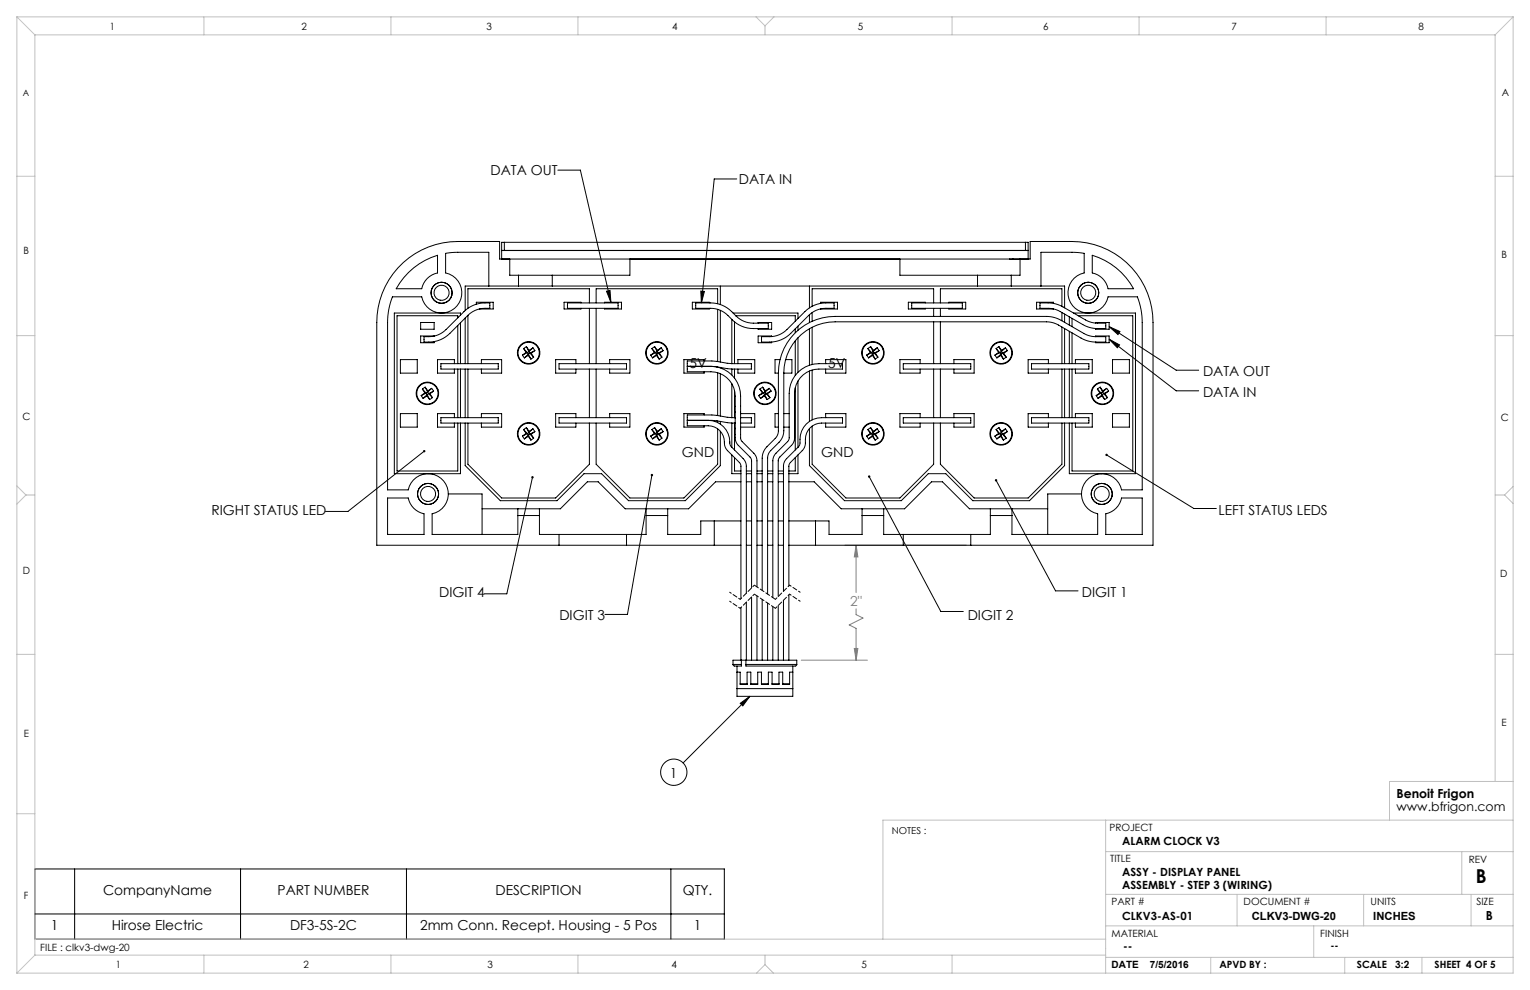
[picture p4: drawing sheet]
<svg xmlns="http://www.w3.org/2000/svg" width="432mm" height="279mm" viewBox="0 0 432 279" stroke-linecap="round" stroke-linejoin="round" font-family="sans-serif">
<g fill="none" stroke="#000" stroke-width=".28">
<path d="M157.4 48h6.4l8.6 37.3M207.9 50.5h-6.3l-3.7 35M171.2 82.2l1-.2 .2 3.3zM197.8 82.2l1 .1-.9 3.2zM313 95.7l3 1.6-.7 .8zM313 92.2l3.1 1.4-.6 .8zM313 95.7l18.9 14.6h6.4M313 92.2l18.9 12.3h6.4M119.7 127.3l-21.5 17h-6.4M150.3 134.7l-7.3 32.9h-6.3M184 134.1l-6.9 39.3h-6.4M245.3 134.5l20.2 38.1h6.4"/>
<path d="M281.1 135.5l16.8 31.3h6.4M312.3 128.4l24.6 15.1h6.4M208.9 198.5l2.7-2-2 2.7zM211.6 196.5l-18.8 18.8M9.8 245.2h194.6v19.9h-194.6zM9.8 257.9h194.6M21.1 245.2v19.9M67.9 245.2v19.9M114.7 245.2v19.9M189.3 245.2v19.9"/>
<circle cx="190.2" cy="217.9" r="3.7"/>
</g>
<path d="M238.4 153.9h34.3M241.6 153.9l.5 3.3h-1zM241.6 153.9v13.3M241.6 171.8v1.7l1.9 .9-3.8 2 1.9 .9v9M226.1 186.3h18.7M241.1 183h1l-.5 3.3z" fill="none" stroke="#808080" stroke-width=".28"/>
<path d="M208.9 171.7l-3-2M208.9 169.1l-3-2M225.8 169.7l-3-2M225.8 167.1l-3-2" fill="none" stroke="#000" stroke-width=".28" stroke-dasharray="1.3 .6" stroke-dashoffset=".8"/>
<path d="M212.9 167.7l-4 4M212.9 165.1l-4 4M222.8 167.7l-4 4M222.8 165.1l-4 4" fill="none" stroke="#000" stroke-width=".28" stroke-dasharray="1.3 .6" stroke-dashoffset=".7"/>
<path d="M218.8 171.7l-5.9-4M218.8 169.1l-5.9-4" fill="none" stroke="#000" stroke-width=".28" stroke-dasharray="1.3 .6" stroke-dashoffset="-.1"/>
<g fill="none" stroke="#c0c0c0" stroke-width=".28">
<path d="M4.8 4.8l5 5M4.8 4.8h422.2M4.8 4.8v269.8M9.8 9.8h412.2M9.8 9.8v259.8M57.5 4.8v5M110.3 4.8v5M163.1 4.8v5M213.4 4.8l2.5 2.5M215.9 7.3v2.5M218.4 4.8l-2.5 2.5M268.7 4.8v5"/>
<path d="M321.5 4.8v5M374.3 4.8v5M422 9.8v210.7M427 4.8l-5 5M427 4.8v269.8h-422.2M4.8 49.7h5M422 49.7h5M4.8 94.7h5M422 94.7h5M4.8 137.1l2.5 2.6M7.3 139.7l-2.5 2.6M7.3 139.7h2.5"/>
<path d="M422 139.7h2.6M424.6 139.7l2.4 2.4M427 137.3l-2.4 2.4M4.8 184.7h5M422 184.7h5M4.8 229.7h5M312 231.5v43.1M427 231.5h-177.8v33.6M427 220.5h-34.8v11M312 240.3h115M312 252.4h115M349.1 252.4v8.9"/>
<path d="M384.9 252.4v8.9M412.6 240.3v12.1M415.2 252.4v8.9M9.8 265.1h302.2M9.8 269.6l-5 5M9.8 269.6h302.2M57.5 269.6v5M110.3 269.6v5M163.1 269.6v5M215.9 272.2l-2.4 2.4M215.9 272.2l2.4 2.4M215.9 269.6v2.6"/>
<path d="M268.7 269.6v5M312 270.2h115M312 261.3h115M341.7 270.2v4.4M370.8 261.3v8.9M379.5 270.2v4.4M401.3 270.2v4.4"/>
</g>
<path d="M313 95.7l3 1.6-.7 .8zM313 92.2l3.1 1.4-.6 .8zM312.1 128.1l.2 .3-.3-.2a.34 .34 0 0 0 .3 .5 .34 .34 0 0 0 .3-.4 .34 .34 0 0 0-.5-.2zM280.9 135.3a.34 .34 0 0 0 .1 .6 .34 .34 0 0 0 .4-.4 .34 .34 0 0 0-.5-.3l.2 .3zM245.1 134.2a.34 .34 0 0 0 .1 .6 .34 .34 0 0 0 .4-.3 .34 .34 0 0 0-.5-.3l.2 .3zM183.7 133.8a.34 .34 0 0 0 .1 .6 .34 .34 0 0 0 .5-.2 .34 .34 0 0 0-.3-.5v.4v-.4zM150 134.5a.34 .34 0 0 0 .1 .5 .34 .34 0 0 0 .5-.2 .34 .34 0 0 0-.3-.4v.3v-.3zM119.5 127.1a.34 .34 0 0 0 0 .5 .34 .34 0 0 0 .5 0 .34 .34 0 0 0 0-.5l-.3 .2 .3-.2zM197.8 82.2l1 .1-.9 3.2zM171.2 82.2l1-.2 .2 3.3zM208.9 198.5l2.7-2-2 2.7z" fill="#000"/>
<path d="M241.1 183h1l-.5 3.3zM241.6 153.9l.5 3.3h-1z" fill="#808080"/>
<g fill="none" stroke="#000" stroke-width=".28">
<path d="M115.3 76.9a19.8 19.8 0 0 1 8.2-4.9v5a5.7 5.7 0 0 0-4.5 4.5h-7.2l1-1.6zM142.3 68.4v2.3h-.7h148.6h-.8v-2.3M142.3 68.4h-.7v4.7M142.3 68.4h147.1M143.9 73.1v4.6h33.9v-4.6M146.3 77.7v3M155.9 77.7v3M175.9 70.7h.1M198.7 70.7h.1M200.6 70.7h.1M231.1 70.7h.1M233 70.7h.1"/>
<path d="M254 73.1v4.6h33.9v-4.6M255.9 70.7h.1M275.9 77.7v3M284.9 73.1h1M285.4 77.7v3M285.9 73.1h2M285.9 73.1h.1M289.4 68.4h.8v4.7M308.3 72a19.8 19.8 0 0 1 11.6 9.5h-7.2a5.7 5.7 0 0 0-4.4-4.5zM118.7 91h3.8v1.9h-3.8zM119.7 95a7.5 7.5 0 0 0 6.2-2l5-5.1a8.6 8.6 0 0 1 7.3-2.4v1.5a7.5 7.5 0 0 0-6.2 2l-5 5.1a8.6 8.6 0 0 1-7.3 2.4zM122.5 94.8v.1"/>
<path d="M122.5 94.8h-3.8v1.9h3.8v-.3M129.2 89.7v-.6h-17.2v43.8h17.2v-13.5M129.2 91.9v10.7M130 88.9v-.6h-18.7v45.4h18.7v-14.3M130 91.1v11.5M131.3 89.8v12.8M132.1 89v13.6M134.4 85.9v-.6h4.8v1.9h-3.9M138 80.7v-9.5h-9.2l-3 .3v5.5a5.7 5.7 0 0 1 2.9 9.7 5.7 5.7 0 0 1-9.7-2.9h-8.2a19.8 19.8 0 0 0-1.4 7.2v47.3h5.8a5.7 5.7 0 0 1 9.7-2.9 5.7 5.7 0 0 1-2.9 9.6v5.8h24.1v-7.2M147.8 98.4l.7 1.1M147.8 98.4l1 1.1M148.5 99.5l-1.1 .7"/>
<path d="M148.5 99.5h.3M148.6 97.8l.7 1.1M148.6 97.8l-.8 .6M148.6 97.8l.7 1.4M148.8 99.5l-1.4 .7M148.8 99.5l.3 .4M149.1 99.9v.4M149.1 99.9l.7 1.4M149.1 99.9l-1.1 1.1M149.3 99.2l-.5 .3M149.3 99.2l.3 .5M149.3 98.9v.3"/>
<path d="M149.6 99.7l1 1.1M149.6 99.7h.3M149.6 99.7l-.5 .2M149.9 99.7l.7 1.1M150.4 98.2l.5 .8M150.4 98.2l-1.1 .7M150.4 98.2l-1.1 1M150.9 99l-1 .7M150.9 99l-1.3 .7M160.1 85.5h14.3v1.5h-14.3zM164 85.5v-.2h-4.8v1.9h4.8v-.2M166.3 85.5v-4h-34.2v5.5"/>
<path d="M166.3 87v15.6M168.2 85.5v-4h34.3v4.2M168.2 87v15.6M170.6 85.5v-.2h4.8v1.9h-4.8v-.2M184 98.4l.7 1.1M184 98.4l1 1.1M184.7 99.5l-1.1 .7M184.7 99.5h.3M184.8 97.8l.7 1.1M184.8 97.8l-.8 .6M184.8 97.8l.7 1.4M185 99.5l-1.4 .7"/>
<path d="M185 99.5l.3 .4M185.3 99.9l-1.1 1.1M185.3 99.9v.4M185.3 99.9l.7 1.4M185.5 99.2l-.5 .3M185.5 99.2l.2 .5M185.5 98.9v.3M185.7 99.7l1.1 1.1M185.7 99.7h.4M185.7 99.7l-.4 .2M186.1 99.7l.7 1.1M186.6 98.2l-1.1 .7"/>
<path d="M186.6 98.2l.5 .8M186.6 98.2l-1.1 1M187.1 99l-1 .7M187.1 99l-1.4 .7M196.3 85.5h4.3a9.1 9.1 0 0 1 7.1 3.7 6.9 6.9 0 0 0 4.9 2h4.2v1.5h-4.2a9.1 9.1 0 0 1-7.2-3.7 6.9 6.9 0 0 0-4.8-2h-4.3zM200.2 85.5v-.2h-4.8v1.9h4.8v-.2M202.5 87.3v14.7M203.3 80.7v5.2M203.3 87.6v14.6M206.5 90.1v12.5M206.9 88.3h18.3v1.6M207.3 90.8v11.8"/>
<path d="M207.7 89.1h16.7v1.6M214 91.2v-.2h3.8v1.9h-3.8v-.2M214.9 95h2.3a6.9 6.9 0 0 0 4.9-2l5-5.1a8.4 8.4 0 0 1 6-2.4h2.3v1.5h-2.3a6.9 6.9 0 0 0-4.9 2l-5 5.1a8.4 8.4 0 0 1-6 2.4h-2.3zM217.8 95v-.2h-3.8v1.9h3.8v-.2M224.4 92.8v1.1M224.4 96.2v9.7M225.2 92v1.2M225.2 95.3v9.8M228.4 80.7v6.2M228.4 88.8v2.2M228.4 92.8v10.3M229.2 88.2v2.5"/>
<path d="M229.2 92.4v10.5M231.6 85.6v-.3h4.7v1.9h-4.7M231.6 87.2h.1M244.9 98.4l.7 1.1M244.9 98.4l1.1 1.1M245.6 99.5l-1 .7M245.6 99.5h.4M245.7 97.8l.8 1.1M245.7 97.8l-.8 .6M245.7 97.8l.7 1.4M246 99.5l-1.4 .7M246 99.5l.3 .4"/>
<path d="M246.3 99.9l-.1 .4M246.3 99.9l-1.2 1.1M246.3 99.9l.7 1.4M246.4 99.2l-.4 .3M246.4 99.2l.3 .5M246.5 98.9l-.1 .3M246.7 99.7l1.1 1.1M246.7 99.7h.4M246.7 99.7l-.4 .2M247.1 99.7l.7 1.1M247.6 98.2l-1.1 .7M247.6 98.2l.5 .8"/>
<path d="M247.6 98.2l-1.2 1M248.1 99l-1 .7M248.1 99l-1.4 .7M257.3 85.5h14.3v1.5h-14.3zM261.1 85.5v-.2h-4.7v1.9h4.7v-.2M263.5 85.5v-4h-34.3v4.9M263.5 87v2.3M263.5 90.8v11.8M265.4 85.5v-4h34.3v5M265.4 87v2.3M265.4 90.8v11.8M267.8 85.5v-.2h4.7v1.9h-4.7v-.2"/>
<path d="M281.1 98.4l.7 1.1M281.1 98.4l1.1 1.1M281.8 99.5l-1 .7M281.8 99.5h.4M281.9 97.8l.8 1.1M281.9 97.8l-.8 .6M281.9 97.8l.7 1.4M282.2 99.5l-1.4 .7M282.2 99.5l.3 .4M282.5 99.9l-1.2 1.1M282.5 99.9l-.1 .4M282.5 99.9l.7 1.4"/>
<path d="M282.6 99.2l-.4 .3M282.6 99.2l.3 .5M282.7 98.9l-.1 .3M282.9 99.7h.4M282.9 99.7l1.1 1.1M282.9 99.7l-.4 .2M283.3 99.7l.7 1.1M283.8 98.2l.5 .8M283.8 98.2l-1.1 .7M283.8 98.2l-1.2 1M284.3 99l-1 .7M284.3 99l-1.4 .7"/>
<path d="M293.5 85.5h2.3a8.4 8.4 0 0 1 4.2 1.1l6.3 3.7a6.9 6.9 0 0 0 3.5 .9h2.3v1.5h-2.3a8.4 8.4 0 0 1-4.2-1.1l-6.4-3.7a6.9 6.9 0 0 0-3.4-.9h-2.3zM293.8 80.7v-9.5h9.2l3 .3v5.5a5.7 5.7 0 0 0-2.9 9.7 5.7 5.7 0 0 0 9.6-2.9h8.3a19.8 19.8 0 0 1 1.4 7.2v47.3h-5.9a5.7 5.7 0 0 0-9.6-2.9 5.7 5.7 0 0 0 2.9 9.6v5.8h-24.2v-7.2M297.3 85.6v-.3h-4.8v1.9h4.8M297.3 87.2h.1M299.7 88.2v2.3M299.7 92.3v10.3M300.5 86.9v-6.2h-169.2v6.9M300.5 88.6v2.4M300.5 92.7v9.9M301.8 89.4v2.3M301.8 93.5v9.1M302.5 89.9v2.3"/>
<path d="M302.5 93.9v8.7M303 88.3h17.5v45.4h-18.7v-14.3M304.3 89.1h15.4v43.8h-17.2v-13.5M309.2 95v-.2h3.8v1.9h-3.8v-.2M309.2 91.2v-.2h3.8v1.9h-3.8v-.2M113 101.5h4.8v3.8h-4.8zM113 116.7h4.8v3.8h-4.8zM118.9 111.7l.5 .7M119.2 109.8l.7 1.1M119.2 109.8l1.1 1.2M119.9 110.9l-1 .8M119.9 110.9l.4 .1"/>
<path d="M120 109.3l.7 1M120 109.3l-.8 .5M120 109.3l.7 1.4M120.3 111l-1.4 .7M120.3 111l.3 .4M120.5 111.7l-1.1 .7M120.5 111.7l.8 1.1M120.6 111.4l-.1 .3M120.6 111.4l.7 1.4M120.6 111.4l-1.2 1M120.7 110.7l-.4 .3M120.7 110.7l.3 .4"/>
<path d="M120.7 110.3v.4M121 111.1l1 1.1M121 111.1h.3M121 111.1l-.4 .3M121.3 111.1l.7 1.1M121.8 109.6l-1.1 .7M121.8 109.6l.6 .8M121.8 109.6l-1.1 1.1M122 112.2l-.7 .6M122.4 110.4l-1.1 .7M122.4 110.4l-1.4 .7M124.4 102.6h16.2v1.6h-16.2z"/>
<path d="M124.4 117.9h16.2v1.5h-16.2zM128.2 102.6v-1.1h-4.7v3.8h4.7v-1.1M128.2 117.9v-1.2h-4.7v3.8h4.7v-1.1M129.2 104.2v13.7M130 104.2v13.7M131.3 119.4v12l9.9 9.9h16l7.6-7.6h5l7.6 7.6h16l9.9-9.9v-9.7M131.3 104.2v13.7M132.1 119.4v11.6l9.5 9.5h15.2l9.5-9.5v-11.6M132.1 104.2v13.7M135.9 102.6v-1.1h5.7v3.8h-5.7v-1.1M135.9 117.9v-1.2h5.7v3.8h-5.7v-1.1M147.4 100.2l.6 .8"/>
<path d="M149.1 100.3l.7 1M149.1 100.3l-1.1 .7M150.6 100.8l-.8 .5M157.8 102.6h19v1.6h-19zM157.8 117.9h19v1.5h-19zM162.5 102.6v-1.1h-5.7v3.8h5.7v-1.1M162.5 117.9v-1.2h-5.7v3.8h5.7v-1.1M166.3 104.2v13.7M168.2 119.4v11.6l9.6 9.5h15.2l9.5-9.5v-10M168.2 104.2v13.7M172.1 102.6v-1.1h5.7v3.8h-5.7v-1.1M172.1 117.9v-1.2h5.7v3.8h-5.7v-1.1"/>
<path d="M183.6 100.2l.6 .8M185.3 100.3l-1.1 .7M185.3 100.3l.7 1M186.8 100.8l-.8 .5M194 103.4v1.5h6.6a6.9 6.9 0 0 1 6.9 6.9v10.8a3.6 3.6 0 0 0 .7 2.9l3.6 3.6 .3 .8v36M194 118.6v1.6h5.9a4.8 4.8 0 0 1 4.6 5.4l.6 1.4 3.7 3.6 .3 .8v37.5M194 101.9a47.3 47.3 0 0 1 12.6 .7h5.5v1.5a38.8 38.8 0 0 1-11.2-.7h-6.9zM194 118.6a47.2 47.2 0 0 1 12.6 .8h.9M198.7 101.9v-.4h-5.7v3.8h5.7v-.4M198.7 117.1v-.4h-5.7v3.8h5.7v-.3M199.9 118.6a6.5 6.5 0 0 1 6.2 7l3.6 3.8a3.1 3.1 0 0 1 .9 2.2v35.8M200.6 103.4a8.4 8.4 0 0 1 8.4 8.4v12.1l.5 .7 3.2 3.3a3 3 0 0 1 .9 2.2v35.5"/>
<path d="M202.5 103.6h.1M202.5 105.2v12.1M202.5 118.8v.5M203.3 103.7v.1M203.3 105.5v11.9M203.3 118.9v.8M206.5 104.2v1.6M206.5 108.3v9.6M206.5 119.4v6.8M207.3 104.2v2.5M207.3 110.2v7.7M207.3 119.4v7.6"/>
<path d="M207.5 117.9h-.9a47.2 47.2 0 0 0-12.6-.8v1.5M208.3 102.6v-1.1h4.7v3.8h-4.7v-1.1M209 117.9h3.1v1.5h-3.1M209 116.7h4v3.8h-4M214.1 111.7l.6 .7M214.5 109.8l.7 1.1M214.5 109.8l1 1.2M215.2 110.9l-1.1 .8M215.2 110.9l.3 .1M215.2 109.3l.8 1M215.2 109.3l-.7 .5M215.2 109.3l.7 1.4"/>
<path d="M215.5 111l-1.4 .7M215.5 111l.3 .4M215.7 111.7l-1 .7M215.7 111.7l.8 1.1M215.8 111.4l-1.1 1M215.8 111.4l-.1 .3M215.8 111.4l.7 1.4M215.9 110.7l-.4 .3M215.9 110.7l.3 .4M216 110.3l-.1 .4M216.2 111.1h.4M216.2 111.1l1.1 1.1"/>
<path d="M216.2 111.1l-.4 .3M216.6 111.1l.7 1.1M217.1 109.6l-1.1 .7M217.1 109.6l.5 .8M217.1 109.6l-1.2 1.1M217.3 112.2l-.8 .6M217.6 110.4l-1 .7M217.6 110.4l-1.4 .7M219.7 105.3a16 16 0 0 1 16-16h59.6a8.4 8.4 0 0 1 4.2 1.1l6.4 3.7a6.9 6.9 0 0 0 3.4 .9h2.8v1.5h-2.8a8.4 8.4 0 0 1-4.2-1.1l-6.4-3.7a6.9 6.9 0 0 0-3.4-.9h-59.6a14.5 14.5 0 0 0-14.5 14.5M219.7 105.3v16.3a3 3 0 0 1-.9 2.1l-2.4 2.4a4.6 4.6 0 0 0-1.3 3.2v37.3M219.7 116.7h-1v3.8h1M220.1 101.5h-1.4v3.8h1"/>
<path d="M221.2 105.3v16.3a4.6 4.6 0 0 1-1.3 3.2l-2.4 2.4a3 3 0 0 0-.9 2.1v38.4M221.2 116.7h1.5M221.7 101.5h1.8v3.8h-2.3M224.4 109.4v17.6M225.2 107.5v18.7M228.4 104.7v14.2M229.2 104.4v14.1M233 102.6v-1.1h5.7v3.8h-5.7v-1.1M233 117.9v-1.2h5.7v3.8h-5.7v-1.1M244.6 100.2l.5 .8M246.2 100.3l-1.1 .7M246.2 100.3l.8 1"/>
<path d="M247.8 100.8l-.8 .5M254.9 102.6h19.1v1.6h-19.1zM254.9 117.9h19.1v1.5h-19.1zM259.7 102.6v-1.1h-5.7v3.8h5.7v-1.1M259.7 117.9v-1.2h-5.7v3.8h5.7v-1.1M263.5 119.4v11.6l-9.5 9.5h-15.3l-9.5-9.5v-10.7M263.5 104.2v13.7M265.4 119.4v11.6l9.5 9.5h15.3l9.5-9.5v-11.6M265.4 104.2v13.7M269.2 102.6v-1.1h5.7v3.8h-5.7v-1.1M269.2 117.9v-1.2h5.7v3.8h-5.7v-1.1M280.8 100.2l.5 .8"/>
<path d="M282.4 100.3l-1.1 .7M282.4 100.3l.8 1M284 100.8l-.8 .5M291.1 102.6h16.2v1.6h-16.2zM291.1 117.9h16.2v1.5h-16.2zM295.9 102.6v-1.1h-5.7v3.8h5.7v-1.1M295.9 117.9v-1.2h-5.7v3.8h5.7v-1.1M299.7 104.2v13.7M300.5 119.4v12l-10 9.9h-16l-7.6-7.6h-4.9l-7.6 7.6h-16l-10-9.9v-10.5M300.5 104.2v13.7M301.8 104.2v13.7M302.5 104.2v13.7"/>
<path d="M303.5 102.6v-1.1h4.8v3.8h-4.8v-1.1M303.5 117.9v-1.2h4.8v3.8h-4.8v-1.1M309.4 111.7l.5 .7M309.7 109.8l.7 1.1M309.7 109.8l1.1 1.2M310.4 110.9l-1 .8M310.4 110.9l.4 .1M310.5 109.3l.7 1M310.5 109.3l-.8 .5M310.5 109.3l.7 1.4M310.8 111l-1.4 .7M310.8 111l.3 .4"/>
<path d="M311 111.7l-1.1 .7M311 111.7l.8 1.1M311.1 111.4l-1.2 1M311.1 111.4l-.1 .3M311.1 111.4l.7 1.4M311.2 110.7l-.4 .3M311.2 110.7l.3 .4M311.2 110.3v.4M311.5 111.1h.3M311.5 111.1l1 1.1M311.5 111.1l-.4 .3M311.8 111.1l.7 1.1"/>
<path d="M312.3 109.6l-1.1 .7M312.3 109.6l.6 .8M312.3 109.6l-1.1 1.1M312.5 112.2l-.7 .6M312.9 110.4l-1.1 .7M312.9 110.4l-1.4 .7M314 101.5h4.7v3.8h-4.7zM314 116.7h4.7v3.8h-4.7zM126.5 139.4h9.6v11.4M147.4 123.1l.6 .8M147.8 121.2l.7 1.1M147.8 121.2l1 1.2"/>
<path d="M148.5 122.3l-1.1 .8M148.5 122.3l.3 .1M148.6 120.7l.7 1M148.6 120.7l-.8 .5M148.6 120.7l.7 1.4M148.8 122.4l-1.4 .7M148.8 122.4l.3 .4M149.1 123.2l-1.1 .7M149.1 123.2l.7 1M149.1 122.8l-1.1 1.1M149.1 122.8v.4M149.1 122.8l.7 1.4"/>
<path d="M149.3 122.1l-.5 .3M149.3 122.1l.3 .4M149.3 121.7v.4M149.6 122.5l.3 .1M149.6 122.5l1 1.2M149.6 122.5l-.5 .3M149.9 122.6l.7 1.1M150.4 121l.5 .8M150.4 121l-1.1 .7M150.4 121l-1.1 1.1M150.6 123.7l-.8 .5M150.9 121.8l-1 .8"/>
<path d="M150.9 121.8l-1.3 .7M183.6 123.1l.6 .8M184 121.2l.7 1.1M184 121.2l1 1.2M184.7 122.3l-1.1 .8M184.7 122.3l.3 .1M184.8 120.7l.7 1M184.8 120.7l-.8 .5M184.8 120.7l.7 1.4M185 122.4l-1.4 .7M185 122.4l.3 .4M185.3 123.2l-1.1 .7"/>
<path d="M185.3 123.2l.7 1M185.3 122.8v.4M185.3 122.8l.7 1.4M185.3 122.8l-1.1 1.1M185.5 122.1l-.5 .3M185.5 122.1l.2 .4M185.5 121.7v.4M185.7 122.5l.4 .1M185.7 122.5l1.1 1.2M185.7 122.5l-.4 .3M186.1 122.6l.7 1.1M186.6 121l.5 .8"/>
<path d="M186.6 121l-1.1 .7M186.6 121l-1.1 1.1M186.8 123.7l-.8 .5M187.1 121.8l-1 .8M187.1 121.8l-1.4 .7M206.5 128.4v5.3h2.6M207.3 129.1v3.8h1.8M209.1 136h-7.1l-7.7 7.6h-17.9l-7.6-7.6h-3l-7.7 7.6h-22M210.6 132.9h1.5M210.6 136h1.5M210.6 133.7h1.5M213.6 132.9h1.5"/>
<path d="M213.6 136h1.5M213.6 133.7h1.5M216.6 132.9h1.5M216.6 136h1.5M216.6 133.7h1.5M219.6 132.9h1.5M219.6 136h1.5M219.6 133.7h1.5M221.2 120.5h1.5M222.6 136h7.2l7.6 7.6h17.9l7.6-7.6h3.1l7.6 7.6h22.1M224.4 129.1v3.8h-1.8M225.2 128.4v5.3h-2.6"/>
<path d="M244.6 123.1l.5 .8M244.9 121.2l.7 1.1M244.9 121.2l1.1 1.2M245.6 122.3l-1 .8M245.6 122.3l.4 .1M245.7 120.7l.8 1M245.7 120.7l-.8 .5M245.7 120.7l.7 1.4M246 122.4l-1.4 .7M246 122.4l.3 .4M246.2 123.2l-1.1 .7M246.2 123.2l.8 1"/>
<path d="M246.3 122.8l-.1 .4M246.3 122.8l.7 1.4M246.3 122.8l-1.2 1.1M246.4 122.1l-.4 .3M246.4 122.1l.3 .4M246.5 121.7l-.1 .4M246.7 122.5l.4 .1M246.7 122.5l1.1 1.2M246.7 122.5l-.4 .3M247.1 122.6l.7 1.1M247.6 121l.5 .8M247.6 121l-1.1 .7"/>
<path d="M247.6 121l-1.2 1.1M247.8 123.7l-.8 .5M248.1 121.8l-1 .8M248.1 121.8l-1.4 .7M280.8 123.1l.5 .8M281.1 121.2l.7 1.1M281.1 121.2l1.1 1.2M281.8 122.3l-1 .8M281.8 122.3l.4 .1M281.9 120.7l.8 1M281.9 120.7l-.8 .5M281.9 120.7l.7 1.4"/>
<path d="M282.2 122.4l-1.4 .7M282.2 122.4l.3 .4M282.4 123.2l-1.1 .7M282.4 123.2l.8 1M282.5 122.8l-.1 .4M282.5 122.8l.7 1.4M282.5 122.8l-1.2 1.1M282.6 122.1l-.4 .3M282.6 122.1l.3 .4M282.7 121.7l-.1 .4M282.9 122.5l.4 .1M282.9 122.5l1.1 1.2"/>
<path d="M282.9 122.5l-.4 .3M283.3 122.6l.7 1.1M283.8 121l-1.1 .7M283.8 121l.5 .8M283.8 121l-1.2 1.1M284 123.7l-.8 .5M284.3 121.8l-1 .8M284.3 121.8l-1.4 .7M305.2 139.4h-9.5v11.4M109.4 140.5h5.8a5.7 5.7 0 0 0 4.5 4.5v5.8h-10.3zM146.1 145.5h6.1M152.2 143.6v7.2h30.1v-7.2"/>
<path d="M157.8 150.8v3.1M176.8 150.8v3.1M182.3 145.5h6.1M188.4 143.6v7.2h9.4v-3.8h11.3M201.6 147v6.9M209.1 153.9h-102.8v-62.9a22.9 22.9 0 0 1 22.9-22.8h11.8v4.9h149.7v-4.9h11.8a22.9 22.9 0 0 1 22.9 22.8v62.9h-102.8M210.6 153.9h1.5M210.6 147h1.5M213.6 153.9h1.5M213.6 147h1.5M216.6 153.9h1.5M216.6 147h1.5"/>
<path d="M219.6 153.9h1.5M219.6 147h1.5M230.2 147v6.9M243.3 143.6v7.2h-9.3v-3.8h-11.4M243.3 145.5h6.1M249.4 143.6v7.2h30.1v-7.2M254.9 150.8v3.1M274 150.8v3.1M279.5 145.5h6.1M316.5 140.5h5.9v10.3h-10.3v-5.8a5.7 5.7 0 0 0 4.4-4.5zM209.1 171.5v14.8M210.6 170v16.3"/>
<path d="M212.1 168.5v17.8M213.6 168.2v18.1M215.1 169.2v17.1M216.6 170.2v16.1M218.1 171.2v15.1M219.6 168.3v-38.4l.4-.8 3.4-3.4a3 3 0 0 0 .9-2.1v-12.6a6.9 6.9 0 0 1 6.8-6.8h6.7v-1.6h-6.7a8.4 8.4 0 0 0-8.4 8.4v12.9l-.4 .7-3.3 3.3a3 3 0 0 0-.9 2.2v38.6M219.6 170.9v15.4M221.1 169.4v16.9M222.6 165.3v-33.9l.4-.8 3.4-3.4a3 3 0 0 0 .9-2.2 4.7 4.7 0 0 1 4.6-5.6h5.9v-1.5h-5.9a6.5 6.5 0 0 0-6.2 7.6l-.4 .6-3.3 3.3a3.1 3.1 0 0 0-.9 2.2v35.3M222.6 167.9v18.4M206.9 187.5l.4 .5h1.9v-.5M206.9 187.5h2.3"/>
<path d="M206.9 187.5v-1.2h18v1.2M208 189.7h.9v3.4h1.9v-3.4h1.1v3.4h1.9v-3.4h1.1v3.4h1.9v-3.4h1.1v3.4h1.9v-3.4h1.1v3.4h1.9v-3.4h.9M208 188v8.5h15.7v-8.5M208 194.3h15.7M208.9 193h1.9M209.2 186.3v1.2M210.5 187.5v.5h13.9l.5-.5M210.5 187.5h14.4M210.5 186.3v1.2M211.9 193h1.9M214.9 193h1.9M217.9 193h1.9"/>
<path d="M220.9 193h1.9"/>
<circle cx="124.6" cy="82.6" r="2.97"/>
<circle cx="124.6" cy="82.6" r="2.98"/>
<circle cx="124.6" cy="82.6" r="2.13"/>
<circle cx="149.2" cy="99.6" r="3.2"/>
<circle cx="149.2" cy="99.6" r="3"/>
<circle cx="185.4" cy="99.6" r="3.2"/>
<circle cx="185.4" cy="99.6" r="3"/>
<circle cx="246.4" cy="99.6" r="3.2"/>
<circle cx="246.4" cy="99.6" r="3"/>
<circle cx="282.5" cy="99.6" r="3.2"/>
<circle cx="282.5" cy="99.6" r="3"/>
<circle cx="307.1" cy="82.6" r="2.97"/>
<circle cx="307.1" cy="82.6" r="2.98"/>
<circle cx="307.1" cy="82.6" r="2.13"/>
<circle cx="120.6" cy="111" r="3.2"/>
<circle cx="120.6" cy="111" r="3"/>
<circle cx="215.9" cy="111" r="3.2"/>
<circle cx="215.9" cy="111" r="3"/>
<circle cx="311.1" cy="111" r="3.2"/>
<circle cx="311.1" cy="111" r="3"/>
<circle cx="120.8" cy="139.4" r="2.97"/>
<circle cx="120.8" cy="139.4" r="2.98"/>
<circle cx="120.8" cy="139.4" r="2.13"/>
<circle cx="149.2" cy="122.4" r="3.2"/>
<circle cx="149.2" cy="122.4" r="3"/>
<circle cx="185.4" cy="122.4" r="3.2"/>
<circle cx="185.4" cy="122.4" r="3"/>
<circle cx="246.4" cy="122.4" r="3.2"/>
<circle cx="246.4" cy="122.4" r="3"/>
<circle cx="282.5" cy="122.4" r="3.2"/>
<circle cx="282.5" cy="122.4" r="3"/>
<circle cx="310.9" cy="139.4" r="2.97"/>
<circle cx="310.9" cy="139.4" r="2.98"/>
<circle cx="310.9" cy="139.4" r="2.13"/>
</g>
<text font-size="5.4" x="416.5" y="249.1">B</text>
<g font-size="3.9">
<text x="138.4" y="49.4">DATA OUT</text>
<text x="208.5" y="52">DATA IN</text>
<text x="194.6" y="103.8">5V</text>
<text x="233.8" y="103.8">5V</text>
<text x="339.5" y="106.1">DATA OUT</text>
<text x="339.5" y="111.9">DATA IN</text>
<text x="192.5" y="129">GND</text>
<text x="231.8" y="129">GND</text>
<text x="59.7" y="145.3">RIGHT STATUS LED</text>
<text x="343.9" y="145.3">LEFT STATUS LEDS</text>
<text x="123.9" y="168.5">DIGIT 4</text>
<text x="305.3" y="168.5">DIGIT 1</text>
<text x="157.9" y="175">DIGIT 3</text>
<text x="273.1" y="175">DIGIT 2</text>
<text x="189.1" y="219.6">1</text>
<text x="29.1" y="252.7">CompanyName</text>
<text x="78.3" y="252.7">PART NUMBER</text>
<text x="139.8" y="252.7">DESCRIPTION</text>
<text x="192.7" y="252.7">QTY.</text>
<text x="14.4" y="262.6">1</text>
<text x="31.5" y="262.6">Hirose Electric</text>
<text x="81.9" y="262.6">DF3-5S-2C</text>
<text x="118.6" y="262.6">2mm Conn. Recept. Housing - 5 Pos</text>
<text x="195.8" y="262.6">1</text>
</g>
<text font-size="3.9" fill="#808080" x="239.9" y="171">2&quot;</text>
<g font-size="3.5">
<text x="394.1" y="225.3">Benoit Frigon</text>
<text x="394.1" y="228.8">www.bfrigon.com</text>
<text x="419.3" y="259.7">B</text>
</g>
<g font-size="3.2">
<text x="316.7" y="238.4">ALARM CLOCK V3</text>
<text x="316.7" y="247.3">ASSY - DISPLAY PANEL</text>
<text x="316.7" y="250.8">ASSEMBLY - STEP 3 (WIRING)</text>
<text x="316.7" y="259.7">CLKV3-AS-01</text>
<text x="353.3" y="259.7">CLKV3-DWG-20</text>
<text x="387.6" y="259.7">INCHES</text>
<text x="317" y="268.2">--</text>
</g>
<g font-size="2.8">
<text x="31" y="8.5">1</text>
<text x="85.1" y="8.5">2</text>
<text x="137.3" y="8.5">3</text>
<text x="189.7" y="8.5">4</text>
<text x="242.1" y="8.5">5</text>
<text x="294.4" y="8.5">6</text>
<text x="347.6" y="8.5">7</text>
<text x="400.3" y="8.5">8</text>
<text x="423.8" y="27.2">A</text>
<text x="6.7" y="71.8">B</text>
<text x="423.8" y="72.8">B</text>
<text x="6.4" y="118.6">C</text>
<text x="423.5" y="118.9">C</text>
<text x="6.5" y="162.1">D</text>
<text x="423.4" y="163">D</text>
<text x="6.7" y="207.9">E</text>
<text x="423.7" y="204.9">E</text>
<text x="313.1" y="234.6">PROJECT</text>
<text x="313.3" y="243.2">TITLE</text>
<text x="414.5" y="243.6">REV</text>
<text x="6.7" y="253.8">F</text>
<text x="313.7" y="255.3">PART #</text>
<text x="351" y="255.3">DOCUMENT #</text>
<text x="386.8" y="255.3">UNITS</text>
<text x="416.7" y="255.3">SIZE</text>
<text x="11.4" y="268.4">FILE : clkv3-dwg-20</text>
<text x="313.7" y="264.6">MATERIAL</text>
<text x="372.6" y="264.5">FINISH</text>
<text x="375.5" y="267.9">--</text>
<text x="32.7" y="273.3">1</text>
<text x="85.7" y="273.3">2</text>
<text x="137.6" y="273.3">3</text>
<text x="189.6" y="273.3">4</text>
<text x="243.2" y="273.2">5</text>
<text x="313.7" y="273.3">DATE</text>
<text x="324.5" y="273.3">7/5/2016</text>
<text x="344.1" y="273.1">APVD BY :</text>
<text x="383" y="273.1">SCALE</text>
<text x="393.8" y="273.1">3:2</text>
<text x="404.9" y="273.1">SHEET 4 OF 5</text>
</g>
<text font-size="2.7" x="251.7" y="235.2">NOTES :</text>
<text font-size="2.5" x="6.4" y="27">A</text>
</svg>
